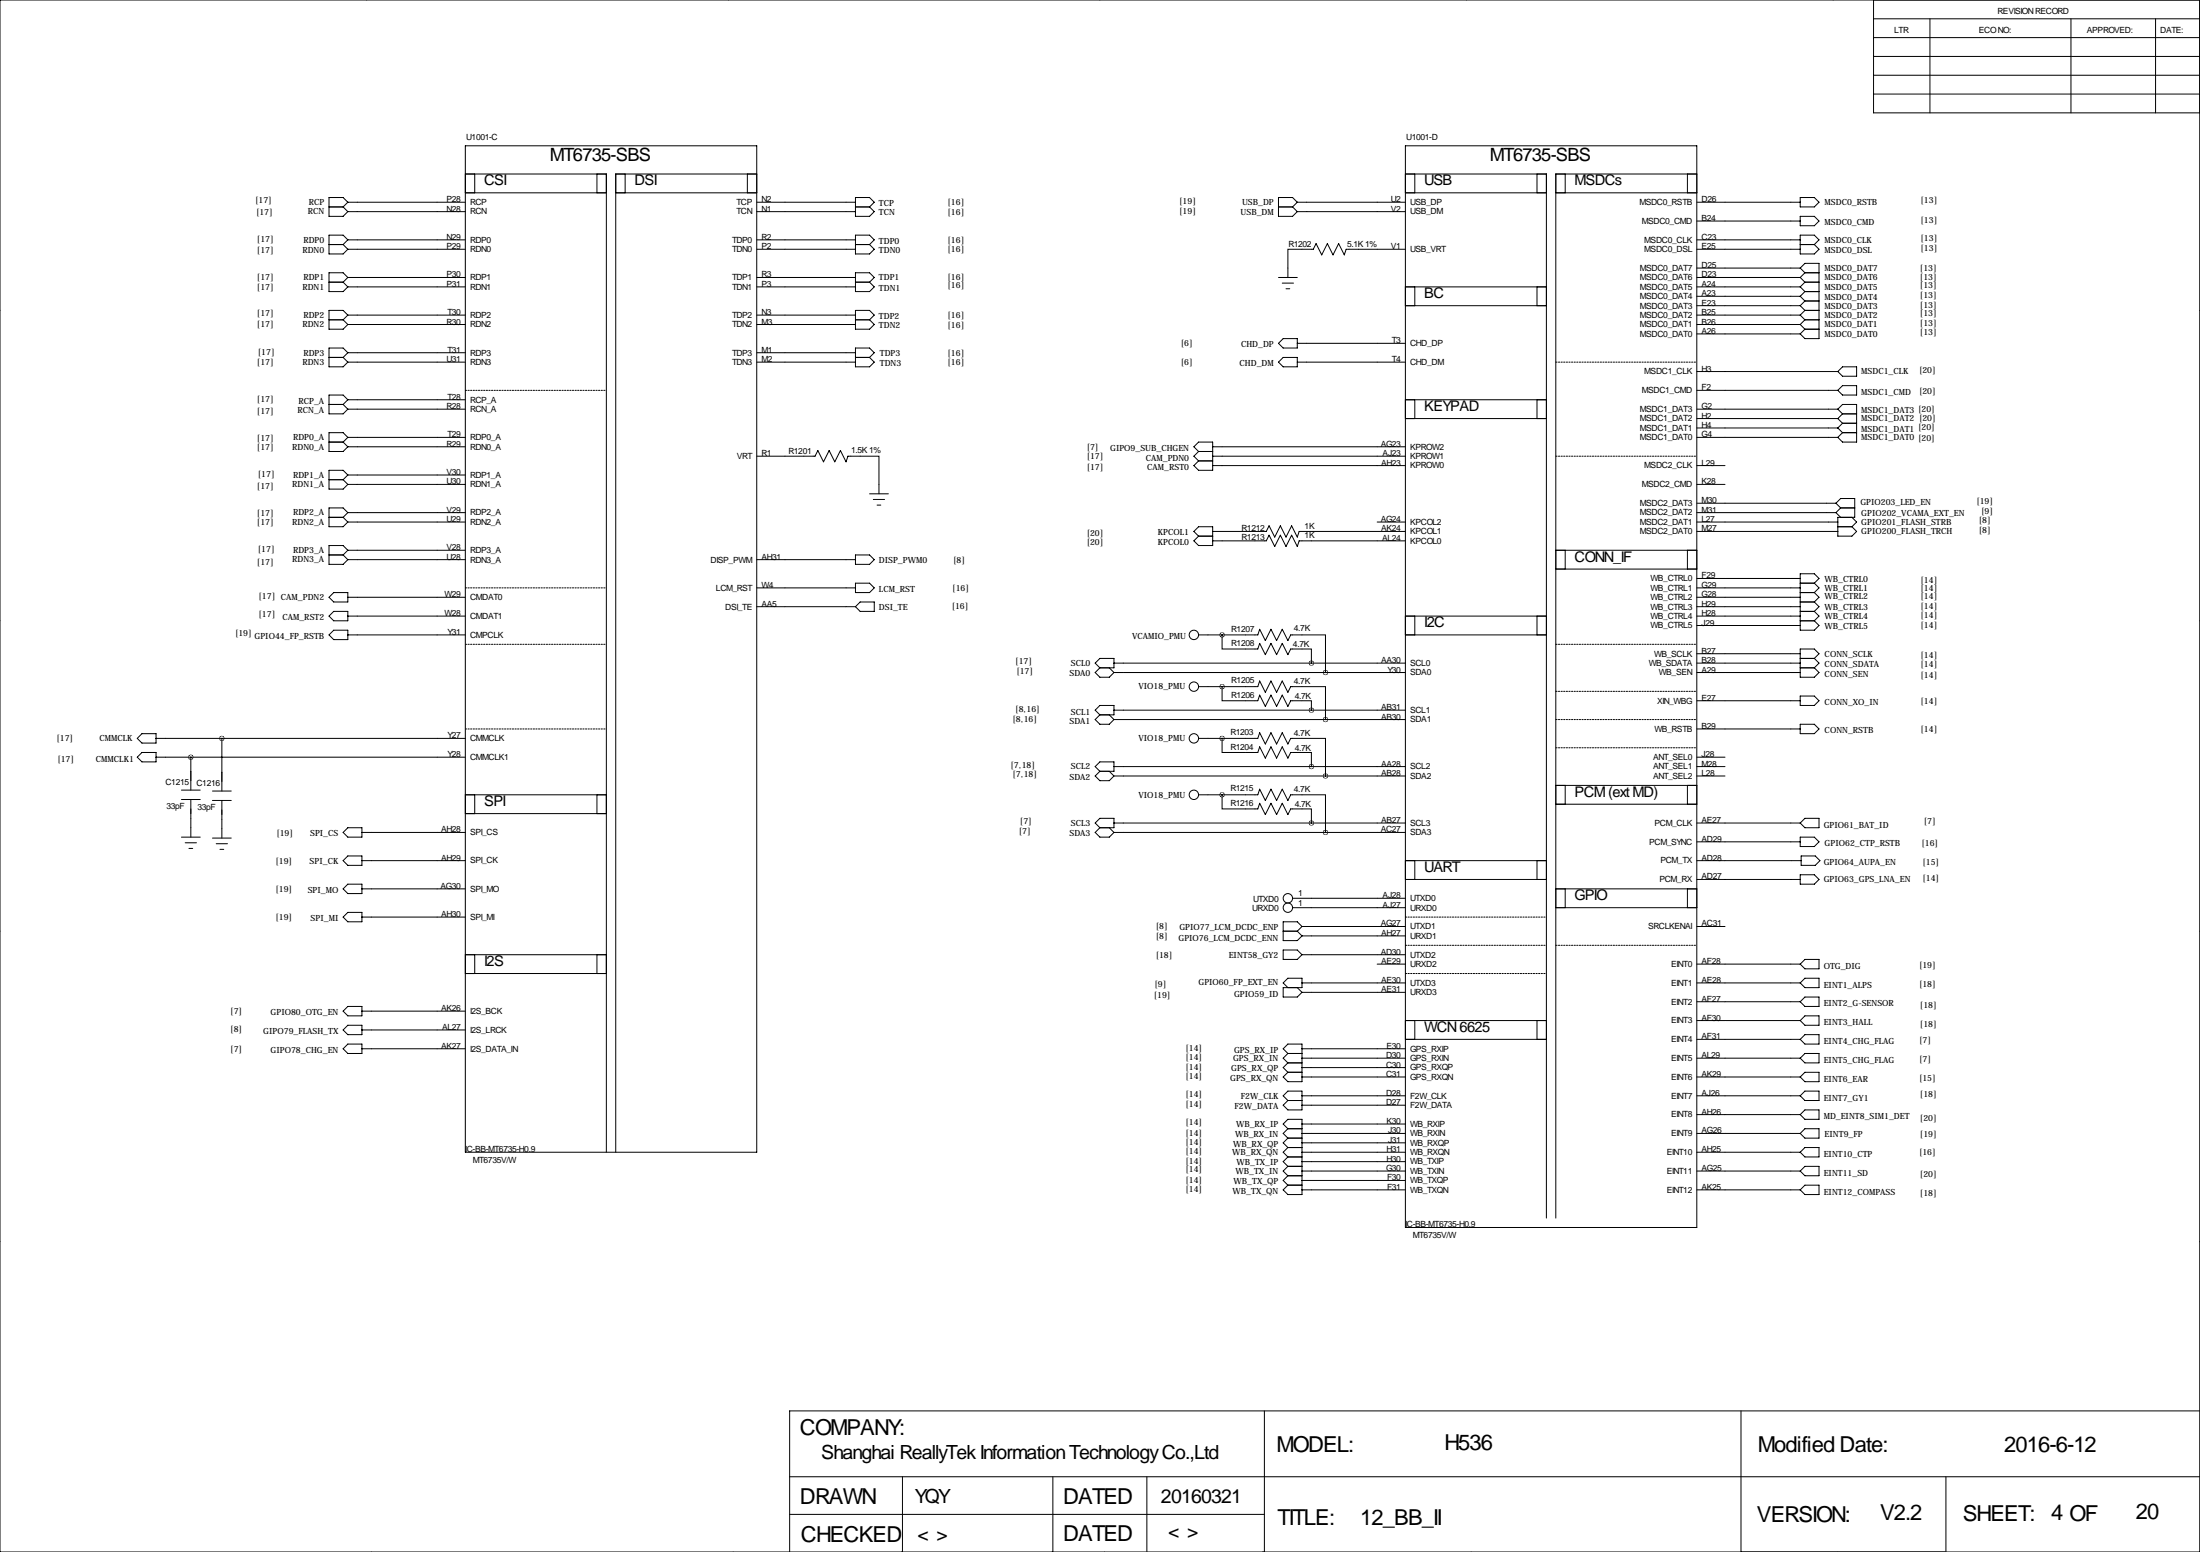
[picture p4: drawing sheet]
<svg xmlns="http://www.w3.org/2000/svg" width="594mm" height="419mm" viewBox="0 0 594 419" stroke-linecap="round" stroke-linejoin="round" font-family="sans-serif">
<g fill="none" stroke="#000" stroke-width=".27">
<path d="M99.1 0h.1M196.8 0h.1M297.2 0h.1M396.2 0h.1M495.3 0h.1M0 0h594.4v419.1h-594.4zM506.2 0v30.5h88.2M506.2 15.2h88.2M506.2 10.2h88.2M506.2 5.1h88.2M521.5 5.1v25.4M559.6 5.1v25.4"/>
<path d="M582.4 5.1v25.4M125.7 39.4h78.8v271.7h-78.8zM379.7 39.4h78.8v292.1h-78.8zM506.2 20.3h88.2M506.2 25.4h88.2M88.9 55.9h3.8M92.7 55.9l1.3 1.2M94 54.6h31.7M94 57.1h31.7M94 54.6l-1.3-1.3h-3.8v5.1h3.8l1.3-1.3M94 54.6l-1.3 1.3M125.7 47h38.1v264.1"/>
<path d="M125.7 52.1h38.1M128.3 47v5.1M161.3 47v5.1M166.4 52.1h38.1M168.9 47v5.1M201.9 47v5.1M204.5 47h-38.1v264.1M204.5 54.6h26.6M204.5 57.1h26.6M231.1 53.3h3.8l1.3 1.3-1.3 1.3 1.3 1.2-1.3 1.3h-3.8zM231.1 55.9h3.8M345.4 55.9h3.8"/>
<path d="M349.2 55.9l1.3 1.2M350.5 54.6h29.2M350.5 57.1h29.2M350.5 54.6l-1.3-1.3h-3.8v5.1h3.8l1.3-1.3M350.5 54.6l-1.3 1.3M379.7 47h38.1v281.9M379.7 52.1h38.1M382.3 47v5.1M415.3 47v5.1M420.4 52.1h38.1M422.9 47v5.1M455.9 47v5.1"/>
<path d="M458.5 47h-38.1v281.9M458.5 54.6h27.9M458.5 59.7h27.9M486.4 53.3h3.8l1.3 1.3-1.3 1.3h-3.8zM486.4 58.4h3.8l1.3 1.3-1.3 1.3h-3.8zM88.9 66h3.8M88.9 76.2h3.8M92.7 66l1.3 1.3M92.7 76.2l1.3 1.3M94 67.3h31.7M94 64.8h31.7M94 74.9h31.7"/>
<path d="M94 77.5h31.7M94 64.8l-1.3-1.3h-3.8v5.1h3.8l1.3-1.3M94 74.9l-1.3-1.2h-3.8v5h3.8l1.3-1.2M94 64.8l-1.3 1.2M94 74.9l-1.3 1.3M204.5 67.3h26.6M204.5 64.8h26.6M204.5 74.9h26.6M204.5 77.5h26.6M231.1 63.5h3.8l1.3 1.3-1.3 1.2 1.3 1.3-1.3 1.3h-3.8zM231.1 66h3.8M231.1 73.7h3.8l1.3 1.2-1.3 1.3 1.3 1.3-1.3 1.2h-3.8z"/>
<path d="M231.1 76.2h3.8M345.4 74.9h5.1M346.5 76.5h3M347.5 78h1M379.7 67.3h-16l-.5 1.5-1.5-3-1.5 3-1.6-3-1.5 3-1.5-3-.8 1.5h-6.8v7.6M379.7 77.5h38.1M382.3 77.5v5.1M415.3 77.5v5.1M458.5 67.3h27.9M458.5 64.8h27.9M458.5 74.9h27.9M458.5 77.5h27.9"/>
<path d="M458.5 72.4h27.9M486.4 63.5h3.8l1.3 1.3-1.3 1.2 1.3 1.3-1.3 1.3h-3.8zM486.4 66h3.8M486.4 72.4l1.3-1.3h3.8v20.3h-3.8l-1.3-1.2M486.4 74.9l1.3 1.3M486.4 77.5l1.3 1.2M486.4 72.4l1.3 1.3M487.7 73.7h3.8M487.7 76.2h3.8M487.7 78.7h3.8M487.7 73.7l-1.3 1.2M487.7 76.2l-1.3 1.3"/>
<path d="M487.7 78.7l-1.3 1.3M-.1 83.8h.1M88.9 86.4h3.8M88.9 96.5h3.8M92.7 86.4l1.3 1.2M92.7 96.5l1.3 1.3M94 85.1l-1.3-1.3h-3.8v5.1h3.8l1.3-1.3M94 85.1h31.7M94 87.6h31.7M94 95.2h31.7M94 97.8h31.7M94 95.2l-1.3-1.2h-3.8v5.1h3.8l1.3-1.3"/>
<path d="M94 85.1l-1.3 1.3M94 95.2l-1.3 1.3M204.5 85.1h26.6M204.5 87.6h26.6M204.5 95.2h26.6M204.5 97.8h26.6M231.1 83.8h3.8l1.3 1.3-1.3 1.3 1.3 1.2-1.3 1.3h-3.8zM231.1 94h3.8l1.3 1.2-1.3 1.3 1.3 1.3-1.3 1.3h-3.8zM231.1 86.4h3.8M231.1 96.5h3.8M345.4 92.7l1.3-1.3h3.8v2.6h-3.8zM346.7 96.5h3.8v2.6h-3.8l-1.3-1.3z"/>
<path d="M350.5 97.8h29.2M350.5 92.7h29.2M379.7 82.6h38.1M458.5 85.1h27.9M458.5 87.6h27.9M458.5 82.6h27.9M458.5 80h27.9M458.5 90.2h27.9M486.4 87.6l1.3 1.3M486.4 85.1l1.3 1.3M486.4 80l1.3 1.3M486.4 82.6l1.3 1.2"/>
<path d="M487.7 83.8h3.8M487.7 88.9l-1.3 1.3M487.7 88.9h3.8M487.7 86.4l-1.3 1.2M487.7 86.4h3.8M487.7 83.8l-1.3 1.3M487.7 81.3h3.8M487.7 81.3l-1.3 1.3M497.8 99.1h3.8v2.5h-3.8l-1.2-1.3zM594.4 83.8h.1M88.9 119.4h3.8M88.9 109.2h3.8"/>
<path d="M92.7 119.4l1.3 1.2M92.7 109.2l1.3 1.3M94 107.9h31.7M94 110.5h31.7M94 118.1h31.7M94 107.9l-1.3-1.2h-3.8v5.1h3.8l1.3-1.3M94 118.1l-1.3-1.3h-3.8v5.1h3.8l1.3-1.3M94 118.1l-1.3 1.3M94 107.9l-1.3 1.3M379.7 107.9h38.1M379.7 113h38.1M382.3 107.9v5.1"/>
<path d="M415.3 107.9v5.1M458.5 110.5h38.1M458.5 118.1h38.1M458.5 113h38.1M458.5 100.3h38.1M458.5 105.4h38.1M458.5 115.6h38.1M496.6 110.5l1.2-1.3h3.8v10.2h-3.8l-1.2-1.3M496.6 113l1.2 1.3M496.6 110.5l1.2 1.3M496.6 115.6l1.2 1.2M497.8 116.8h3.8"/>
<path d="M497.8 104.1h3.8v2.6h-3.8l-1.2-1.3zM497.8 111.8h3.8M497.8 114.3h3.8M497.8 111.8l-1.2 1.2M497.8 116.8l-1.2 1.3M497.8 114.3l-1.2 1.3M88.9 129.5h3.8M88.9 139.7h3.8M92.7 129.5l1.3 1.3M92.7 139.7l1.3 1.3M94 120.6h31.7M94 128.3h31.7"/>
<path d="M94 130.8h31.7M94 138.4h31.7M94 128.3l-1.3-1.3h-3.8v5.1h3.8l1.3-1.3M94 138.4l-1.3-1.2h-3.8v5h3.8l1.3-1.2M94 128.3l-1.3 1.2M94 138.4l-1.3 1.3M204.5 123.2h15.7l.8-1.5 1.5 3 1.5-3 1.6 3 1.5-3 1.5 3 .5-1.5h8.4v10.1M234.9 133.3h5.1M236 134.9h3M237 136.4h1M323.8 121.9l-1.2-1.3 1.2-1.2h3.9v7.6h-3.9l-1.2-1.3 1.2-1.2M323.8 121.9h3.9"/>
<path d="M323.8 121.9l-1.2 1.3 1.2 1.3M323.8 124.5h3.9M327.7 120.6h52M327.7 123.2h52M327.7 125.7h52M458.5 130.8h7.6M458.5 138.4h37.6M458.5 125.7h7.6M458.5 135.9h37.6M496.1 135.9l1.2-1.3h3.8v5.1h-4.5v5.1h3.8l1.2-1.3-1.2-1.3M496.1 135.9l1.2 1.3M496.1 138.4l1.2 1.3"/>
<path d="M497.3 137.2h3.8M497.3 137.2l-1.2 1.2M500.4 139.7l1.2 1.3-1.2 1.2M88.9 149.9h3.8M92.7 149.9l1.3 1.2M94 141h31.7M94 148.6h31.7M94 151.1h31.7M94 148.6l-1.3-1.3h-3.8v5.1h3.8l1.3-1.3M94 148.6l-1.3 1.3M204.5 158.8h26.6M204.5 151.1h26.6"/>
<path d="M231.1 149.9h3.8l1.3 1.2-1.3 1.3h-3.8zM231.1 157.5h3.8l1.3 1.3-1.3 1.2h-3.8zM322.6 143.5l1.2-1.3h3.9v5.1h-3.9l-1.2-1.2 1.2-1.3zM323.8 144.8h3.9M327.7 146.1h14.4l.8-1.6 1.5 3.1 1.5-3.1 1.6 3.1 1.5-3.1 1.5 3.1 .5-1.5h28.7M327.7 143.5h14.4l.8-1.5 1.5 3 1.5-3 1.6 3 1.5-3 1.5 3 .5-1.5h28.7M372.1 141h7.6M420.4 148.6h38.1M420.4 153.7h38.1M422.9 148.6v5.1M455.9 148.6v5.1M458.5 158.8h27.9"/>
<path d="M458.5 141h38.1M458.5 156.2h27.9M458.5 143.5h38.1M486.4 157.5h3.8M490.2 157.5l1.3-1.3-1.3-1.3h-3.8v15.3h3.8l1.3-1.3-1.3-1.3M490.2 157.5l1.3 1.3-1.3 1.2M496.6 142.2h3.8M-.1 167.6h.1M88.9 166.4l1.3-1.3h3.8v2.5h-3.8zM88.9 171.4l1.3-1.2h3.8v2.5h-3.8zM90.2 160h3.8v2.6h-3.8l-1.3-1.3zM94 161.3h31.7"/>
<path d="M94 166.4h31.7M94 171.4h31.7M204.5 163.8h26.6M232.4 162.6h3.8v2.5h-3.8l-1.3-1.3zM295.9 179.1l1.3-1.3h3.8v2.5h-3.8zM301 179.1h78.7M323.8 171.4h16.1l.5-1.5 1.5 3.1 1.5-3.1 1.5 3.1 1.6-3.1 1.5 3.1 .7-1.6h9.4v10.2M330.2 171.4v3.9h9.7l.5-1.6 1.5 3.1 1.5-3.1 1.5 3.1 1.6-3.1 1.5 3.1 .7-1.5h5.6v3.8M379.7 166.4h38.1M379.7 171.4h38.1M382.3 166.4v5M415.3 166.4v5"/>
<path d="M458.5 163.8h27.9M458.5 161.3h27.9M458.5 166.4h27.9M458.5 179.1h27.9M458.5 176.5h27.9M458.5 168.9h27.9M486.4 167.6h3.8M486.4 160h3.8M486.4 165.1h3.8M486.4 162.6h3.8M486.4 177.8h3.8M490.2 177.8l1.3-1.3-1.3-1.2h-3.8v7.6h3.8l1.3-1.3-1.3-1.3"/>
<path d="M490.2 165.1l1.3 1.3-1.3 1.2M490.2 160l1.3 1.3-1.3 1.3M490.2 162.6l1.3 1.2-1.3 1.3M490.2 177.8l1.3 1.3-1.3 1.2M594.4 167.6h.1M38.4 198.1h3.8v2.6h-3.8l-1.3-1.3zM42.2 199.4h83.5M59.9 199.4v14.2M295.9 191.8l1.3-1.3h3.8v2.5h-3.8zM297.2 180.3l-1.3 1.3 1.3 1.3h2.5l1.3-1.3M297.2 193l-1.3 1.3 1.3 1.3h2.5l1.3-1.3M299.7 180.3l1.3 1.3"/>
<path d="M299.7 193l1.3 1.3M301 181.6h78.7M301 191.8h78.7M301 194.3h78.7M323.8 185.4h16.1l.5-1.5 1.5 3 1.5-3 1.5 3 1.6-3 1.5 3 .7-1.5h9.4v8.9M323.8 199.4h16.1l.5-1.5 1.5 3 1.5-3 1.5 3 1.6-3 1.5 3 .7-1.5h9.4v10.1M330.2 185.4v3.8h9.7l.5-1.5 1.5 3.1 1.5-3.1 1.5 3.1 1.6-3.1 1.5 3.1 .7-1.6h5.6v2.6M330.2 199.4v3.8h9.7l.5-1.5 1.5 3 1.5-3 1.5 3 1.6-3 1.5 3 .7-1.5h5.6v3.8M458.5 181.6h27.9M458.5 196.8h27.9M458.5 189.2h27.9M486.4 195.6h3.8l1.3 1.2-1.3 1.3h-3.8z"/>
<path d="M486.4 188h3.8l1.3 1.2-1.3 1.3h-3.8zM486.4 180.3h3.8M37.1 204.5l1.3-1.3h3.8v2.5h-3.8zM42.2 204.5h83.5M49 215.9h5.1M49 213.4h5.1M51.6 204.5v8.9M51.6 215.9v10.2M57.4 216.2h5.1M57.4 213.6h5.1M59.9 216.2v10.1M125.7 214.6h38.1"/>
<path d="M125.7 219.7h38.1M128.3 214.6v5.1M161.3 214.6v5.1M295.9 207l1.3-1.3h3.8v2.6h-3.8zM297.2 208.3l-1.3 1.2 1.3 1.3h2.5l1.3-1.3M299.7 208.3l1.3 1.2M301 207h78.7M301 209.5h78.7M323.8 214.6h16.1l.5-1.5 1.5 3.1 1.5-3.1 1.5 3.1 1.6-3.1 1.5 3.1 .7-1.6h9.4v10.2M330.2 214.6v3.8h9.7l.5-1.5 1.5 3.1 1.5-3.1 1.5 3.1 1.6-3.1 1.5 3.1 .7-1.6h5.6v3.8M420.4 212.1h38.1M420.4 217.2h38.1"/>
<path d="M422.9 212.1v5.1M455.9 212.1v5.1M458.5 204.5h7.6M458.5 207h7.6M458.5 209.5h7.6M49 226.1h5.1M50 227.6h3.1M51.1 229.1h1M57.4 226.3h5.1M58.4 227.8h3.1M59.4 229.4h1.1M92.7 232.4l1.3-1.3h3.8v2.6h-3.8z"/>
<path d="M94 238.8h3.8v2.5h-3.8l-1.3-1.3zM94 223.5h3.8v2.6h-3.8l-1.3-1.3zM97.8 224.8h27.9M97.8 232.4h27.9M295.9 222.2l1.3-1.2h3.8v2.5h-3.8zM297.2 223.5l-1.3 1.3 1.3 1.3h2.5l1.3-1.3M299.7 223.5l1.3 1.3M301 224.8h78.7M301 222.2h78.7M379.7 232.4h38.1M379.7 237.5h38.1M382.3 232.4v5.1"/>
<path d="M415.3 232.4v5.1M458.5 232.4h28.2M458.5 237.5h27.9M458.5 222.2h27.9M458.5 227.3h27.9M486.4 226.1h3.8l1.3 1.2-1.3 1.3h-3.8zM486.4 236.2h3.8l1.3 1.3-1.3 1.3h-3.8zM486.4 222.2l1.3-1.2h3.8v2.5h-3.8zM486.7 231.1h3.8l1.2 1.3-1.2 1.3h-3.8zM-.1 251.5h.1M92.7 247.6l1.3-1.2h3.8v2.5h-3.8zM97.8 247.6h27.9"/>
<path d="M97.8 240h27.9M125.7 257.8h38.1M128.3 257.8v5.1M161.3 257.8v5.1M346.7 251.5h3.8M346.7 256.5h3.8l1.3 1.3-1.3 1.3h-3.8zM349.2 245.1h30.5M349.2 242.6h30.5M350.5 251.5l1.3 1.2M351.8 257.8h27.9M351.8 250.2h27.9M351.8 252.7h27.9"/>
<path d="M351.8 250.2l-1.3 1.3M351.8 250.2l-1.3-1.3h-3.8v5.1h3.8l1.3-1.3M420.4 240h38.1M420.4 245.1h38.1M422.9 240v5.1M455.9 240v5.1M458.5 250.2h7.6M487.7 259.1h3.8v2.5h-3.8l-1.3-1.2zM594.4 251.5h.1M94 271.8h3.8v2.5h-3.8l-1.3-1.3zM94 276.9h3.8v2.5h-3.8l-1.3-1.3zM97.8 273h27.9"/>
<path d="M97.8 278.1h27.9M125.7 262.9h38.1M348 266.7l-1.3-1.3 1.3-1.2h3.8v2.5h-5.1v2.5h3.8l1.3-1.2M350.5 266.7l1.3 1.3M351.8 265.4h27.9M351.8 268h27.9M372.1 260.4h7.6M379.7 275.6h38.1M382.3 275.6v5.1M415.3 275.6v5.1M458.5 275.6h27.9M458.5 260.4h27.9"/>
<path d="M458.5 265.4h27.9M458.5 270.5h27.9M486.4 270.5l1.3-1.3h3.8v2.6h-3.8zM487.7 264.2h3.8v2.5h-3.8l-1.3-1.3zM487.7 274.3h3.8v2.6h-3.8l-1.3-1.3zM487.7 279.4h3.8v2.5h-3.8l-1.3-1.2zM92.7 283.2l1.3-1.3h3.8v2.6h-3.8zM97.8 283.2h27.9M346.7 295.9l1.3-1.3h3.8v5.1h-3.8l-1.3-1.3 1.3-1.2zM348 289.6h3.8M348 284.5l-1.3-1.3 1.3-1.3h3.8v10.2h-3.8l-1.3-1.3 1.3-1.2M348 284.5h3.8"/>
<path d="M348 284.5l-1.3 1.3 1.3 1.2M348 287h3.8M348 287l-1.3 1.3 1.3 1.3M348 297.2h3.8M351.8 283.2h27.9M351.8 285.8h27.9M351.8 288.3h27.9M351.8 290.8h27.9M351.8 295.9h27.9M351.8 298.4h27.9M379.7 280.7h38.1M458.5 280.7h27.9"/>
<path d="M458.5 285.8h27.9M458.5 290.8h27.9M458.5 295.9h27.9M486.4 295.9l1.3-1.3h3.8v2.6h-3.8zM487.7 284.5h3.8v2.5h-3.8l-1.3-1.2zM487.7 289.6h3.8v2.5h-3.8l-1.3-1.3zM487.7 299.7h3.8v2.6h-3.8l-1.3-1.3zM348 309.9h3.8M348 312.4h3.8M348 304.8l-1.3-1.3 1.3-1.2h3.8v20.3h-3.8l-1.3-1.3 1.3-1.3M348 304.8h3.8M348 304.8l-1.3 1.3 1.3 1.2"/>
<path d="M348 307.3h3.8M348 307.3l-1.3 1.3 1.3 1.3M348 309.9l-1.3 1.2 1.3 1.3M348 312.4l-1.3 1.3 1.3 1.3M348 315h3.8M348 315l-1.3 1.2 1.3 1.3M348 317.5h3.8M348 317.5l-1.3 1.3 1.3 1.2M351.8 311.1h27.9M351.8 303.5h27.9M351.8 306.1h27.9M351.8 308.6h27.9"/>
<path d="M351.8 313.7h27.9M351.8 316.2h27.9M351.8 318.8h27.9M458.5 311.1h27.9M458.5 306.1h27.9M458.5 316.2h27.9M458.5 301h27.9M487.7 304.8h3.8v2.5h-3.8l-1.3-1.2zM487.7 309.9h3.8v2.5h-3.8l-1.3-1.3zM487.7 315h3.8v2.5h-3.8l-1.3-1.3zM-.1 335.3h.1M348 320h3.8"/>
<path d="M351.8 321.3h27.9M458.5 321.3h27.9M486.4 321.3l1.3-1.3h3.8v2.6h-3.8zM594.4 335.3h.1M213.4 398.8h381M243.8 398.8v20.3M284.5 398.8v20.3M309.9 398.8v20.3M341.6 381v38.1M470.4 381v38.1M525.8 398.8v20.3M594.4 381h-381v38.1"/>
<path d="M100.3 419.1h.1M198.1 419.1h.1M213.4 408.9h128.2M298.4 419.1h.1M397.5 419.1h.1M496.6 419.1h.1"/>
<circle cx="322.6" cy="171.4" r="1.27"/>
<circle cx="322.6" cy="199.4" r="1.27"/>
<circle cx="322.6" cy="185.4" r="1.27"/>
<circle cx="322.6" cy="214.6" r="1.27"/>
<circle cx="348" cy="242.6" r="1.27"/>
<circle cx="348" cy="245.1" r="1.27"/>
</g>
<g fill="none" stroke="#000" stroke-width=".27" stroke-dasharray=".4 .4">
<path d="M420.4 97.8h38.1M125.7 105.4h38.1M420.4 123.2h38.1M125.7 158.8h38.1M125.7 174h38.1M420.4 174h38.1M125.7 196.8h38.1M420.4 186.7h38.1M420.4 194.3h38.1M420.4 201.9h38.1M379.7 247.6h38.1M379.7 255.3h38.1"/>
<path d="M420.4 255.3h38.1M379.7 262.9h38.1"/>
</g>
<path d="M354.3 179.1a.05 .05 0 0 0 .1 0 .05 .05 0 0 0-.1 0zM358.1 181.6a.05 .05 0 0 0 .1 0 .05 .05 0 0 0-.1 0zM354.3 191.8a.05 .05 0 0 0 .1 0 .05 .05 0 0 0-.1 0zM354.3 207a.05 .05 0 0 0 .1 0 .05 .05 0 0 0-.1 0zM358.1 209.5a.05 .05 0 0 0 .1 0 .05 .05 0 0 0-.1 0zM358.1 194.3a.05 .05 0 0 0 .1 0 .05 .05 0 0 0-.1 0zM354.3 222.2a.05 .05 0 0 0 .1 0 .05 .05 0 0 0-.1 0zM358.1 224.8a.05 .05 0 0 0 .1 0 .05 .05 0 0 0-.1 0zM51.5 204.5a.05 .05 0 0 0 .1 0 .05 .05 0 0 0-.1 0zM59.9 199.4a.05 .05 0 0 0 .1 0 .05 .05 0 0 0-.1 0z" fill="#000" stroke="#000" stroke-width="1.3"/>
<g font-size="5.9">
<text x="216.2" y="387.6">COMPANY:</text>
<text x="344.9" y="392.2">MODEL:</text>
<text x="390.3" y="391.6">H536</text>
<text x="475" y="392.2">Modified Date:</text>
<text x="541.5" y="392.2">2016-6-12</text>
<text x="216.2" y="406.1">DRAWN</text>
<text x="287.3" y="406.1">DATED</text>
<text x="345.2" y="411.7">TITLE:</text>
<text x="367.5" y="411.7">12_BB_II</text>
<text x="474.7" y="411">VERSION:</text>
<text x="508" y="410.4">V2.2</text>
<text x="530.4" y="410.7">SHEET:</text>
<text x="554.2" y="410.4">4 OF</text>
<text x="577.1" y="410.2">20</text>
<text x="216.4" y="416.3">CHECKED</text>
<text x="287.3" y="416.1">DATED</text>
</g>
<g font-size="5.3">
<text x="221.9" y="393.9">Shanghai ReallyTek Information Technology Co.,Ltd</text>
<text x="247.1" y="405.9">YQY</text>
<text x="313.7" y="405.9">20160321</text>
<text x="247.9" y="416.1">&lt; &gt;</text>
<text x="315.6" y="415.3">&lt; &gt;</text>
</g>
<g font-size="4.9">
<text x="148.6" y="43.4">MT6735-SBS</text>
<text x="402.6" y="43.4">MT6735-SBS</text>
</g>
<g font-size="4">
<text x="130.8" y="50">CSI</text>
<text x="171.4" y="50">DSI</text>
<text x="384.8" y="50">USB</text>
<text x="425.5" y="50">MSDCs</text>
<text x="384.8" y="80.5">BC</text>
<text x="384.8" y="111">KEYPAD</text>
<text x="425.5" y="151.6">CONN_IF</text>
<text x="384.8" y="169.4">I2C</text>
<text x="425.5" y="215.1">PCM (ext MD)</text>
<text x="130.8" y="217.7">SPI</text>
<text x="384.8" y="235.5">UART</text>
<text x="425.5" y="243.1">GPIO</text>
<text x="130.8" y="260.9">I2S</text>
<text x="384.8" y="278.6">WCN 6625</text>
</g>
<g font-size="2.3">
<text x="539.8" y="3.8">REVISION RECORD</text>
<text x="511.8" y="8.9">LTR</text>
<text x="534.7" y="8.9">ECO NO:</text>
<text x="563.9" y="8.9">APPROVED:</text>
<text x="583.7" y="8.9">DATE:</text>
<text x="126" y="37.8">U1001-C</text>
<text x="380" y="37.8">U1001-D</text>
<text x="68.9" y="54.7">[17]</text>
<text x="69.2" y="58">[17]</text>
<text x="83.2" y="57.9">RCN</text>
<text x="83.4" y="55.4">RCP</text>
<text x="120.6" y="54.6">P28</text>
<text x="120.6" y="57.1">N28</text>
<text x="127" y="55.4">RCP</text>
<text x="127" y="57.9">RCN</text>
<text x="199" y="55.4">TCP</text>
<text x="199" y="57.9">TCN</text>
<text x="205.7" y="54.6">N2</text>
<text x="205.7" y="57.1">N1</text>
<text x="237.5" y="55.6">TCP</text>
<text x="237.5" y="58.2">TCN</text>
<text x="256" y="55.5">[16]</text>
<text x="256" y="58">[16]</text>
<text x="318.6" y="55.2">[19]</text>
<text x="318.6" y="57.7">[19]</text>
<text x="335.2" y="58.2">USB_DM</text>
<text x="335.6" y="55.4">USB_DP</text>
<text x="375.8" y="57.1">V2</text>
<text x="375.8" y="54.6">U2</text>
<text x="381" y="57.9">USB_DM</text>
<text x="381" y="55.4">USB_DP</text>
<text x="443" y="55.4">MSDC0_RSTB</text>
<text x="459.7" y="54.6">D26</text>
<text x="459.7" y="59.7">B24</text>
<text x="493" y="55.4">MSDC0_RSTB</text>
<text x="518.9" y="55">[13]</text>
<text x="69.4" y="65.4">[17]</text>
<text x="82" y="65.5">RDP0</text>
<text x="120.6" y="64.8">N29</text>
<text x="127" y="65.5">RDP0</text>
<text x="197.8" y="65.5">TDP0</text>
<text x="205.7" y="64.8">R2</text>
<text x="237.5" y="65.8">TDP0</text>
<text x="256" y="65.6">[16]</text>
<text x="443.6" y="60.5">MSDC0_CMD</text>
<text x="444.3" y="65.5">MSDC0_CLK</text>
<text x="459.7" y="64.8">C23</text>
<text x="493" y="60.7">MSDC0_CMD</text>
<text x="493" y="65.5">MSDC0_CLK</text>
<text x="518.9" y="60.3">[13]</text>
<text x="518.9" y="65.1">[13]</text>
<text x="69.4" y="68.4">[17]</text>
<text x="81.7" y="68.3">RDN0</text>
<text x="120.6" y="67.3">P29</text>
<text x="127" y="68.1">RDN0</text>
<text x="197.8" y="68.1">TDN0</text>
<text x="205.7" y="67.3">P2</text>
<text x="237.5" y="68.3">TDN0</text>
<text x="256" y="68.2">[16]</text>
<text x="348.1" y="66.8">R1202</text>
<text x="364" y="66.8">5.1K 1%</text>
<text x="375.8" y="67.3">V1</text>
<text x="381" y="68.1">USB_VRT</text>
<text x="444.3" y="68.1">MSDC0_DSL</text>
<text x="459.7" y="67.3">E25</text>
<text x="493" y="68.3">MSDC0_DSL</text>
<text x="518.9" y="67.9">[13]</text>
<text x="69.4" y="75.5">[17]</text>
<text x="82" y="75.7">RDP1</text>
<text x="120.6" y="74.9">P30</text>
<text x="120.6" y="77.5">P31</text>
<text x="127" y="75.7">RDP1</text>
<text x="197.8" y="75.7">TDP1</text>
<text x="205.7" y="74.9">R3</text>
<text x="205.7" y="77.5">P3</text>
<text x="237.5" y="75.7">TDP1</text>
<text x="256" y="75.5">[16]</text>
<text x="256" y="77.8">[16]</text>
<text x="443.1" y="73.2">MSDC0_DAT7</text>
<text x="443.1" y="75.7">MSDC0_DAT6</text>
<text x="459.7" y="72.4">D25</text>
<text x="459.7" y="74.9">D23</text>
<text x="459.7" y="77.5">A24</text>
<text x="493" y="75.7">MSDC0_DAT6</text>
<text x="493" y="73.2">MSDC0_DAT7</text>
<text x="518.8" y="75.5">[13]</text>
<text x="518.8" y="77.8">[13]</text>
<text x="518.8" y="73.2">[13]</text>
<text x="69.4" y="78.3">[17]</text>
<text x="81.7" y="78.2">RDN1</text>
<text x="127" y="78.2">RDN1</text>
<text x="197.8" y="78.2">TDN1</text>
<text x="237.5" y="78.5">TDN1</text>
<text x="443.1" y="78.2">MSDC0_DAT5</text>
<text x="443.1" y="80.8">MSDC0_DAT4</text>
<text x="443.1" y="83.3">MSDC0_DAT3</text>
<text x="459.7" y="80">A23</text>
<text x="459.7" y="82.6">E23</text>
<text x="493" y="78.2">MSDC0_DAT5</text>
<text x="493" y="81">MSDC0_DAT4</text>
<text x="493" y="83.6">MSDC0_DAT3</text>
<text x="518.8" y="80.6">[13]</text>
<text x="518.8" y="83.1">[13]</text>
<text x="69.4" y="85.4">[17]</text>
<text x="69.4" y="88.2">[17]</text>
<text x="81.7" y="88.4">RDN2</text>
<text x="82" y="85.9">RDP2</text>
<text x="120.6" y="87.6">R30</text>
<text x="120.9" y="85.1">T30</text>
<text x="127" y="85.9">RDP2</text>
<text x="127" y="88.4">RDN2</text>
<text x="197.8" y="85.9">TDP2</text>
<text x="197.8" y="88.4">TDN2</text>
<text x="205.7" y="85.1">N3</text>
<text x="205.7" y="87.6">M3</text>
<text x="237.5" y="86.1">TDP2</text>
<text x="237.5" y="88.6">TDN2</text>
<text x="256" y="85.9">[16]</text>
<text x="256" y="88.5">[16]</text>
<text x="443.1" y="85.9">MSDC0_DAT2</text>
<text x="443.1" y="88.4">MSDC0_DAT1</text>
<text x="459.7" y="85.1">B25</text>
<text x="459.7" y="87.6">B26</text>
<text x="493" y="88.4">MSDC0_DAT1</text>
<text x="493" y="85.9">MSDC0_DAT2</text>
<text x="518.8" y="88">[13]</text>
<text x="518.8" y="85.4">[13]</text>
<text x="69.7" y="95.8">[17]</text>
<text x="120.9" y="95.3">T31</text>
<text x="205.7" y="95.3">M1</text>
<text x="319" y="93.6">[6]</text>
<text x="335.3" y="93.7">CHD_DP</text>
<text x="376.1" y="92.7">T3</text>
<text x="381" y="93.5">CHD_DP</text>
<text x="443.1" y="90.9">MSDC0_DAT0</text>
<text x="459.7" y="90.2">A26</text>
<text x="493" y="90.9">MSDC0_DAT0</text>
<text x="518.8" y="90.5">[13]</text>
<text x="69.4" y="98.6">[17]</text>
<text x="81.7" y="98.6">RDN3</text>
<text x="82" y="96">RDP3</text>
<text x="120.6" y="97.8">U31</text>
<text x="127" y="96">RDP3</text>
<text x="127" y="98.6">RDN3</text>
<text x="197.8" y="96">TDP3</text>
<text x="197.8" y="98.6">TDN3</text>
<text x="205.7" y="97.8">M2</text>
<text x="237.7" y="96.3">TDP3</text>
<text x="237.7" y="98.8">TDN3</text>
<text x="256" y="96.1">[16]</text>
<text x="256" y="98.6">[16]</text>
<text x="319" y="98.6">[6]</text>
<text x="334.9" y="98.8">CHD_DM</text>
<text x="376.1" y="97.8">T4</text>
<text x="381" y="98.6">CHD_DM</text>
<text x="444.3" y="101.1">MSDC1_CLK</text>
<text x="459.7" y="100.3">H3</text>
<text x="502.9" y="101.1">MSDC1_CLK</text>
<text x="518.5" y="100.7">[20]</text>
<text x="120.9" y="108">T28</text>
<text x="443.6" y="106.2">MSDC1_CMD</text>
<text x="459.7" y="105.4">F2</text>
<text x="502.9" y="106.7">MSDC1_CMD</text>
<text x="518.5" y="106.5">[20]</text>
<text x="69.4" y="108.5">[17]</text>
<text x="69.4" y="111.8">[17]</text>
<text x="80.4" y="111.5">RCN_A</text>
<text x="80.6" y="109">RCP_A</text>
<text x="120.6" y="110.5">R28</text>
<text x="127" y="108.7">RCP_A</text>
<text x="127" y="111.3">RCN_A</text>
<text x="443.1" y="111.3">MSDC1_DAT3</text>
<text x="443.1" y="113.8">MSDC1_DAT2</text>
<text x="459.7" y="110.5">G2</text>
<text x="459.7" y="113">H2</text>
<text x="502.9" y="113.8">MSDC1_DAT2 [20]</text>
<text x="502.9" y="111.5">MSDC1_DAT3 [20]</text>
<text x="69.4" y="119">[17]</text>
<text x="79.2" y="118.9">RDP0_A</text>
<text x="120.9" y="118.1">T29</text>
<text x="127" y="118.9">RDP0_A</text>
<text x="443.1" y="116.3">MSDC1_DAT1</text>
<text x="443.1" y="118.9">MSDC1_DAT0</text>
<text x="459.7" y="115.6">H4</text>
<text x="459.7" y="118.1">G4</text>
<text x="502.9" y="118.9">MSDC1_DAT0 [20]</text>
<text x="502.9" y="116.6">MSDC1_DAT1 [20]</text>
<text x="69.4" y="121.5">[17]</text>
<text x="78.9" y="121.4">RDN0_A</text>
<text x="120.6" y="120.7">R29</text>
<text x="127" y="121.4">RDN0_A</text>
<text x="199.1" y="124">VRT</text>
<text x="205.7" y="123.2">R1</text>
<text x="213.1" y="122.7">R1201</text>
<text x="230" y="122.4">1.5K 1%</text>
<text x="293.6" y="124">[17]</text>
<text x="293.6" y="121.5">[7]</text>
<text x="300" y="121.7">GIPO9_SUB_CHGEN</text>
<text x="309.6" y="124.5">CAM_PDN0</text>
<text x="373.1" y="120.7">AG23</text>
<text x="373.2" y="125.7">AH23</text>
<text x="373.6" y="123.2">AJ23</text>
<text x="381" y="124">KPROW1</text>
<text x="381" y="121.4">KPROW2</text>
<text x="459.7" y="125.7">L29</text>
<text x="69.7" y="128.9">[17]</text>
<text x="78.9" y="131.6">RDN1_A</text>
<text x="79.2" y="129">RDP1_A</text>
<text x="120.6" y="128.3">V30</text>
<text x="120.6" y="130.8">U30</text>
<text x="127" y="129">RDP1_A</text>
<text x="127" y="131.6">RDN1_A</text>
<text x="293.6" y="126.8">[17]</text>
<text x="310" y="127">CAM_RST0</text>
<text x="381" y="126.5">KPROW0</text>
<text x="443.6" y="131.6">MSDC2_CMD</text>
<text x="444.3" y="126.5">MSDC2_CLK</text>
<text x="459.7" y="130.8">K28</text>
<text x="69.4" y="132.2">[17]</text>
<text x="443.1" y="136.7">MSDC2_DAT3</text>
<text x="459.7" y="135.9">M30</text>
<text x="502.7" y="136.4">GPIO203_LED_EN</text>
<text x="534" y="136.2">[19]</text>
<text x="69.4" y="139.3">[17]</text>
<text x="69.4" y="141.8">[17]</text>
<text x="78.9" y="141.7">RDN2_A</text>
<text x="79.2" y="139.2">RDP2_A</text>
<text x="120.6" y="138.4">V29</text>
<text x="120.6" y="141">U29</text>
<text x="127" y="139.2">RDP2_A</text>
<text x="127" y="141.7">RDN2_A</text>
<text x="335.5" y="143.3">R1212</text>
<text x="352.5" y="142.8">1K</text>
<text x="373.1" y="141">AG24</text>
<text x="373.2" y="143.5">AK24</text>
<text x="381" y="141.7">KPCOL2</text>
<text x="443.1" y="139.2">MSDC2_DAT2</text>
<text x="443.1" y="141.7">MSDC2_DAT1</text>
<text x="459.7" y="138.4">M31</text>
<text x="459.7" y="141">L27</text>
<text x="459.7" y="143.5">M27</text>
<text x="502.9" y="141.7">GPIO201_FLASH_STRB</text>
<text x="502.9" y="139.4">GPIO202_VCAMA_EXT_EN</text>
<text x="534.7" y="141.3">[8]</text>
<text x="534.7" y="143.9">[8]</text>
<text x="535.3" y="138.8">[9]</text>
<text x="69.7" y="149.2">[17]</text>
<text x="79.2" y="149.4">RDP3_A</text>
<text x="120.6" y="148.6">V28</text>
<text x="127" y="149.4">RDP3_A</text>
<text x="293.6" y="144.6">[20]</text>
<text x="293.6" y="147.2">[20]</text>
<text x="312.9" y="144.5">KPCOL1</text>
<text x="312.9" y="147.1">KPCOL0</text>
<text x="335.5" y="145.8">R1213</text>
<text x="352.5" y="145.3">1K</text>
<text x="373.5" y="146.1">AL24</text>
<text x="381" y="146.8">KPCOL0</text>
<text x="381" y="144.3">KPCOL1</text>
<text x="443.1" y="144.3">MSDC2_DAT0</text>
<text x="502.9" y="144.3">GPIO200_FLASH_TRCH</text>
<text x="69.4" y="152.5">[17]</text>
<text x="78.9" y="151.9">RDN3_A</text>
<text x="120.6" y="151.1">U28</text>
<text x="127" y="151.9">RDN3_A</text>
<text x="192" y="151.9">DISP_PWM</text>
<text x="205.7" y="151.1">AH31</text>
<text x="237.5" y="152.1">DISP_PWM0</text>
<text x="257.6" y="152">[8]</text>
<text x="69.8" y="161.6">[17] CAM_PDN2</text>
<text x="120.1" y="161.3">W29</text>
<text x="193.4" y="159.5">LCM_RST</text>
<text x="205.7" y="158.8">W4</text>
<text x="237.5" y="159.8">LCM_RST</text>
<text x="257.3" y="159.6">[16]</text>
<text x="446" y="157">WB_CTRL0</text>
<text x="446" y="159.5">WB_CTRL1</text>
<text x="459.7" y="156.2">F29</text>
<text x="459.7" y="158.8">G29</text>
<text x="459.7" y="161.3">G28</text>
<text x="493" y="157.2">WB_CTRL0</text>
<text x="493" y="159.5">WB_CTRL1</text>
<text x="493" y="161.8">WB_CTRL2</text>
<text x="518.9" y="157.3">[14]</text>
<text x="518.9" y="159.6">[14]</text>
<text x="518.9" y="161.9">[14]</text>
<text x="69.8" y="166.7">[17]</text>
<text x="76.3" y="167.4">CAM_RST2</text>
<text x="120.1" y="166.4">W28</text>
<text x="127" y="162.1">CMDAT0</text>
<text x="127" y="167.1">CMDAT1</text>
<text x="196" y="164.6">DSI_TE</text>
<text x="205.7" y="163.8">AA5</text>
<text x="237.5" y="164.8">DSI_TE</text>
<text x="257.1" y="164.4">[16]</text>
<text x="446" y="162.1">WB_CTRL2</text>
<text x="446" y="164.6">WB_CTRL3</text>
<text x="446" y="167.1">WB_CTRL4</text>
<text x="459.7" y="163.8">H29</text>
<text x="459.7" y="166.4">H28</text>
<text x="493" y="164.8">WB_CTRL3</text>
<text x="493" y="167.1">WB_CTRL4</text>
<text x="518.9" y="164.4">[14]</text>
<text x="518.9" y="167">[14]</text>
<text x="63.5" y="171.8">[19]</text>
<text x="68.8" y="172.5">GPIO44_FP_RSTB</text>
<text x="120.9" y="171.4">Y31</text>
<text x="127" y="172.2">CMPCLK</text>
<text x="305.9" y="172.5">VCAMIO_PMU</text>
<text x="332.7" y="170.7">R1207</text>
<text x="349.6" y="170.4">4.7K</text>
<text x="446" y="169.7">WB_CTRL5</text>
<text x="459.7" y="168.9">J29</text>
<text x="493" y="169.9">WB_CTRL5</text>
<text x="518.9" y="169.5">[14]</text>
<text x="274.3" y="179.4">[17]</text>
<text x="289.4" y="179.8">SCL0</text>
<text x="332.7" y="174.5">R1208</text>
<text x="349.4" y="174.8">4.7K</text>
<text x="373.2" y="179.1">AA30</text>
<text x="381" y="179.8">SCL0</text>
<text x="445.5" y="179.8">WB_SDATA</text>
<text x="446.9" y="177.3">WB_SCLK</text>
<text x="459.7" y="176.5">B27</text>
<text x="459.7" y="179.1">B28</text>
<text x="493" y="177.5">CONN_SCLK</text>
<text x="518.9" y="177.6">[14]</text>
<text x="274.6" y="182">[17]</text>
<text x="289" y="182.6">SDA0</text>
<text x="332.7" y="184.4">R1205</text>
<text x="349.6" y="184.7">4.7K</text>
<text x="374.9" y="181.6">Y30</text>
<text x="381" y="182.4">SDA0</text>
<text x="448.2" y="182.4">WB_SEN</text>
<text x="459.7" y="181.6">A29</text>
<text x="493" y="180.1">CONN_SDATA</text>
<text x="493" y="182.9">CONN_SEN</text>
<text x="518.9" y="180.2">[14]</text>
<text x="518.9" y="183">[14]</text>
<text x="307.6" y="186.2">VIO18_PMU</text>
<text x="332.7" y="188.5">R1206</text>
<text x="349.9" y="188.7">4.7K</text>
<text x="373.2" y="191.8">AB31</text>
<text x="447.7" y="190">XIN_WBG</text>
<text x="459.7" y="189.2">E27</text>
<text x="493" y="190.2">CONN_XO_IN</text>
<text x="518.9" y="190.1">[14]</text>
<text x="273.6" y="194.9">[8,16]</text>
<text x="274.3" y="192.4">[8,16]</text>
<text x="289" y="195.6">SDA1</text>
<text x="289.4" y="193">SCL1</text>
<text x="373.2" y="194.3">AB30</text>
<text x="381" y="192.5">SCL1</text>
<text x="381" y="195.1">SDA1</text>
<text x="447.1" y="197.6">WB_RSTB</text>
<text x="459.7" y="196.8">B29</text>
<text x="493" y="197.9">CONN_RSTB</text>
<text x="518.9" y="197.7">[14]</text>
<text x="15.2" y="200">[17]</text>
<text x="26.9" y="200.2">CMMCLK</text>
<text x="120.9" y="199.4">Y27</text>
<text x="127" y="200.2">CMMCLK</text>
<text x="307.6" y="200.2">VIO18_PMU</text>
<text x="332.4" y="198.4">R1203</text>
<text x="332.4" y="202.4">R1204</text>
<text x="349.6" y="198.6">4.7K</text>
<text x="349.9" y="202.7">4.7K</text>
<text x="15.5" y="205.8">[17]</text>
<text x="25.9" y="205.7">CMMCLK1</text>
<text x="120.9" y="204.5">Y28</text>
<text x="127" y="205.2">CMMCLK1</text>
<text x="273.1" y="207.4">[7,18]</text>
<text x="273.6" y="209.9">[7,18]</text>
<text x="289.4" y="207.8">SCL2</text>
<text x="373.2" y="207">AA28</text>
<text x="373.2" y="209.5">AB28</text>
<text x="381" y="207.8">SCL2</text>
<text x="446.7" y="207.8">ANT_SEL1</text>
<text x="446.7" y="205.2">ANT_SEL0</text>
<text x="459.7" y="209.5">L28</text>
<text x="459.7" y="207">M28</text>
<text x="459.7" y="204.5">J28</text>
<text x="44.7" y="212.1">C1215</text>
<text x="53.1" y="212.4">C1216</text>
<text x="289" y="210.6">SDA2</text>
<text x="307.6" y="215.4">VIO18_PMU</text>
<text x="332.4" y="213.6">R1215</text>
<text x="349.6" y="213.9">4.7K</text>
<text x="381" y="210.3">SDA2</text>
<text x="446.7" y="210.3">ANT_SEL2</text>
<text x="45" y="218.4">33pF</text>
<text x="53.3" y="218.7">33pF</text>
<text x="332.4" y="217.7">R1216</text>
<text x="349.9" y="217.9">4.7K</text>
<text x="74.7" y="225.6">[19]</text>
<text x="83.8" y="225.8">SPI_CS</text>
<text x="119.2" y="224.8">AH28</text>
<text x="127" y="225.6">SPI_CS</text>
<text x="275.3" y="225.1">[7]</text>
<text x="275.6" y="222.6">[7]</text>
<text x="289" y="225.8">SDA3</text>
<text x="289.4" y="223">SCL3</text>
<text x="373.1" y="224.8">AC27</text>
<text x="373.2" y="222.2">AB27</text>
<text x="381" y="223">SCL3</text>
<text x="381" y="225.6">SDA3</text>
<text x="447.1" y="223">PCM_CLK</text>
<text x="459.7" y="222.2">AE27</text>
<text x="459.7" y="227.3">AD29</text>
<text x="492.8" y="223.5">GPIO61_BAT_ID</text>
<text x="519.8" y="222.6">[7]</text>
<text x="74.4" y="233.3">[19]</text>
<text x="83.7" y="233.4">SPI_CK</text>
<text x="119.2" y="232.4">AH29</text>
<text x="127" y="233.2">SPI_CK</text>
<text x="445.6" y="228.1">PCM_SYNC</text>
<text x="448.6" y="233.2">PCM_TX</text>
<text x="459.7" y="232.4">AD28</text>
<text x="492.8" y="233.7">GPIO64_AUPA_EN</text>
<text x="493" y="228.3">GPIO62_CTP_RSTB</text>
<text x="519.2" y="228.4">[16]</text>
<text x="519.4" y="233.5">[15]</text>
<text x="448.4" y="238.3">PCM_RX</text>
<text x="459.7" y="237.5">AD27</text>
<text x="492.8" y="238.3">GPIO63_GPS_LNA_EN</text>
<text x="519.4" y="237.8">[14]</text>
<text x="74.4" y="240.9">[19]</text>
<text x="83.1" y="241">SPI_MO</text>
<text x="119.1" y="240">AG30</text>
<text x="127" y="240.8">SPI_MO</text>
<text x="338.6" y="243.6">UTXD0</text>
<text x="350.8" y="244.6">1</text>
<text x="350.8" y="242.1">1</text>
<text x="373.6" y="242.6">AJ28</text>
<text x="373.6" y="245.1">AJ27</text>
<text x="381" y="243.3">UTXD0</text>
<text x="381" y="245.9">URXD0</text>
<text x="74.4" y="248.5">[19]</text>
<text x="83.9" y="248.7">SPI_MI</text>
<text x="119.2" y="247.6">AH30</text>
<text x="127" y="248.4">SPI_MI</text>
<text x="312.3" y="250.8">[8]</text>
<text x="318.7" y="251.2">GPIO77_LCM_DCDC_ENP</text>
<text x="338.3" y="246.1">URXD0</text>
<text x="373.1" y="250.2">AG27</text>
<text x="381" y="251">UTXD1</text>
<text x="445.3" y="251">SRCLKENAI</text>
<text x="459.7" y="250.2">AC31</text>
<text x="312.3" y="253.6">[8]</text>
<text x="318.4" y="254">GPIO76_LCM_DCDC_ENN</text>
<text x="373.1" y="257.8">AD30</text>
<text x="373.2" y="252.7">AH27</text>
<text x="381" y="253.5">URXD1</text>
<text x="312.3" y="258.7">[18]</text>
<text x="332" y="258.8">EINT58_GY2</text>
<text x="373.2" y="260.4">AE29</text>
<text x="381" y="258.6">UTXD2</text>
<text x="381" y="261.1">URXD2</text>
<text x="451.5" y="261.1">EINT0</text>
<text x="459.7" y="260.4">AF28</text>
<text x="492.8" y="261.6">OTG_DIG</text>
<text x="518.5" y="261.5">[19]</text>
<text x="311.8" y="269.6">[19]</text>
<text x="311.9" y="266.5">[9]</text>
<text x="323.8" y="266">GPIO60_FP_EXT_EN</text>
<text x="333.4" y="269.2">GPIO59_ID</text>
<text x="373.2" y="265.4">AE30</text>
<text x="373.2" y="268">AE31</text>
<text x="381" y="266.2">UTXD3</text>
<text x="381" y="268.7">URXD3</text>
<text x="451.5" y="266.2">EINT1</text>
<text x="459.7" y="265.4">AE28</text>
<text x="492.8" y="266.7">EINT1_ALPS</text>
<text x="518.5" y="266.5">[18]</text>
<text x="62.2" y="273.9">[7]</text>
<text x="73.1" y="274.1">GPIO80_OTG_EN</text>
<text x="119.2" y="273">AK26</text>
<text x="127" y="273.8">I2S_BCK</text>
<text x="451.5" y="271.3">EINT2</text>
<text x="459.7" y="270.5">AF27</text>
<text x="459.7" y="275.6">AF30</text>
<text x="492.8" y="271.8">EINT2_G-SENSOR</text>
<text x="518.8" y="272.1">[18]</text>
<text x="62.2" y="278.7">[8]</text>
<text x="71.1" y="279.1">GIPO79_FLASH_TX</text>
<text x="119.5" y="278.1">AL27</text>
<text x="127" y="278.9">I2S_LRCK</text>
<text x="451.5" y="276.4">EINT3</text>
<text x="451.5" y="281.4">EINT4</text>
<text x="459.7" y="280.7">AF31</text>
<text x="492.8" y="276.9">EINT3_HALL</text>
<text x="492.8" y="281.9">EINT4_CHG_FLAG</text>
<text x="518.6" y="281.8">[7]</text>
<text x="518.8" y="277.2">[18]</text>
<text x="62.2" y="284.1">[7]</text>
<text x="73.1" y="284.2">GIPO78_CHG_EN</text>
<text x="119.2" y="283.2">AK27</text>
<text x="127" y="284">I2S_DATA_IN</text>
<text x="320.3" y="283.8">[14]</text>
<text x="320.3" y="286.3">[14]</text>
<text x="333.2" y="286.5">GPS_RX_IN</text>
<text x="333.5" y="284.2">GPS_RX_IP</text>
<text x="374.5" y="285.8">D30</text>
<text x="374.6" y="283.2">E30</text>
<text x="381" y="284">GPS_RXIP</text>
<text x="381" y="286.5">GPS_RXIN</text>
<text x="451.5" y="286.5">EINT5</text>
<text x="459.7" y="285.8">AL29</text>
<text x="492.8" y="287">EINT5_CHG_FLAG</text>
<text x="518.6" y="286.9">[7]</text>
<text x="320.3" y="288.9">[14]</text>
<text x="320.3" y="291.4">[14]</text>
<text x="332.4" y="291.8">GPS_RX_QN</text>
<text x="332.7" y="289.3">GPS_RX_QP</text>
<text x="374.5" y="288.3">C30</text>
<text x="374.5" y="290.8">C31</text>
<text x="381" y="289.1">GPS_RXQP</text>
<text x="381" y="291.6">GPS_RXQN</text>
<text x="451.5" y="291.6">EINT6</text>
<text x="459.7" y="290.8">AK29</text>
<text x="492.8" y="292.1">EINT6_EAR</text>
<text x="518.5" y="291.9">[15]</text>
<text x="320.3" y="296.3">[14]</text>
<text x="320.3" y="299">[14]</text>
<text x="333.6" y="299.5">F2W_DATA</text>
<text x="335.3" y="296.7">F2W_CLK</text>
<text x="374.5" y="295.9">D28</text>
<text x="374.5" y="298.4">D27</text>
<text x="381" y="296.7">F2W_CLK</text>
<text x="381" y="299.2">F2W_DATA</text>
<text x="451.5" y="296.7">EINT7</text>
<text x="459.7" y="295.9">AJ26</text>
<text x="492.8" y="297.2">EINT7_GY1</text>
<text x="518.8" y="296.3">[18]</text>
<text x="320.3" y="303.9">[14]</text>
<text x="334" y="304.3">WB_RX_IP</text>
<text x="374.6" y="303.5">K30</text>
<text x="381" y="304.3">WB_RXIP</text>
<text x="451.5" y="301.8">EINT8</text>
<text x="459.7" y="301">AH26</text>
<text x="492.8" y="302.3">MD_EINT8_SIM1_DET</text>
<text x="518.8" y="302.6">[20]</text>
<text x="125.7" y="311.1">IC-BB-MT6735-H0.9</text>
<text x="320.3" y="306.7">[14]</text>
<text x="320.3" y="309.2">[14]</text>
<text x="320.3" y="311.7">[14]</text>
<text x="332.9" y="311.9">WB_RX_QN</text>
<text x="333.2" y="309.6">WB_RX_QP</text>
<text x="333.7" y="307.1">WB_RX_IN</text>
<text x="374.6" y="311.1">H31</text>
<text x="375" y="306.1">J30</text>
<text x="375" y="308.6">J31</text>
<text x="381" y="306.8">WB_RXIN</text>
<text x="381" y="309.4">WB_RXQP</text>
<text x="381" y="311.9">WB_RXQN</text>
<text x="450.3" y="311.9">EINT10</text>
<text x="451.5" y="306.8">EINT9</text>
<text x="459.7" y="306.1">AG26</text>
<text x="459.7" y="311.1">AH25</text>
<text x="493" y="307.1">EINT9_FP</text>
<text x="518.8" y="306.9">[19]</text>
<text x="127.8" y="313.9">MT6735V/W</text>
<text x="320.3" y="314.3">[14]</text>
<text x="320.3" y="316.6">[14]</text>
<text x="333.8" y="317">WB_TX_IN</text>
<text x="334.1" y="314.7">WB_TX_IP</text>
<text x="374.5" y="316.2">G30</text>
<text x="374.6" y="313.7">H30</text>
<text x="381" y="314.5">WB_TXIP</text>
<text x="381" y="317">WB_TXIN</text>
<text x="450.3" y="317">EINT11</text>
<text x="459.7" y="316.2">AG25</text>
<text x="492.8" y="312.4">EINT10_CTP</text>
<text x="492.8" y="317.5">EINT11_SD</text>
<text x="518.5" y="312">[16]</text>
<text x="518.8" y="317.8">[20]</text>
<text x="320.3" y="319.4">[14]</text>
<text x="320.3" y="321.9">[14]</text>
<text x="333.1" y="322.3">WB_TX_QN</text>
<text x="333.3" y="319.8">WB_TX_QP</text>
<text x="374.8" y="318.8">F30</text>
<text x="374.8" y="321.3">F31</text>
<text x="381" y="319.5">WB_TXQP</text>
<text x="381" y="322.1">WB_TXQN</text>
<text x="450.3" y="322.1">EINT12</text>
<text x="459.7" y="321.3">AK25</text>
<text x="492.8" y="322.6">EINT12_COMPASS</text>
<text x="518.8" y="322.9">[18]</text>
<text x="379.7" y="331.5">IC-BB-MT6735-H0.9</text>
<text x="381.8" y="334.3">MT6735V/W</text>
</g>
</svg>
